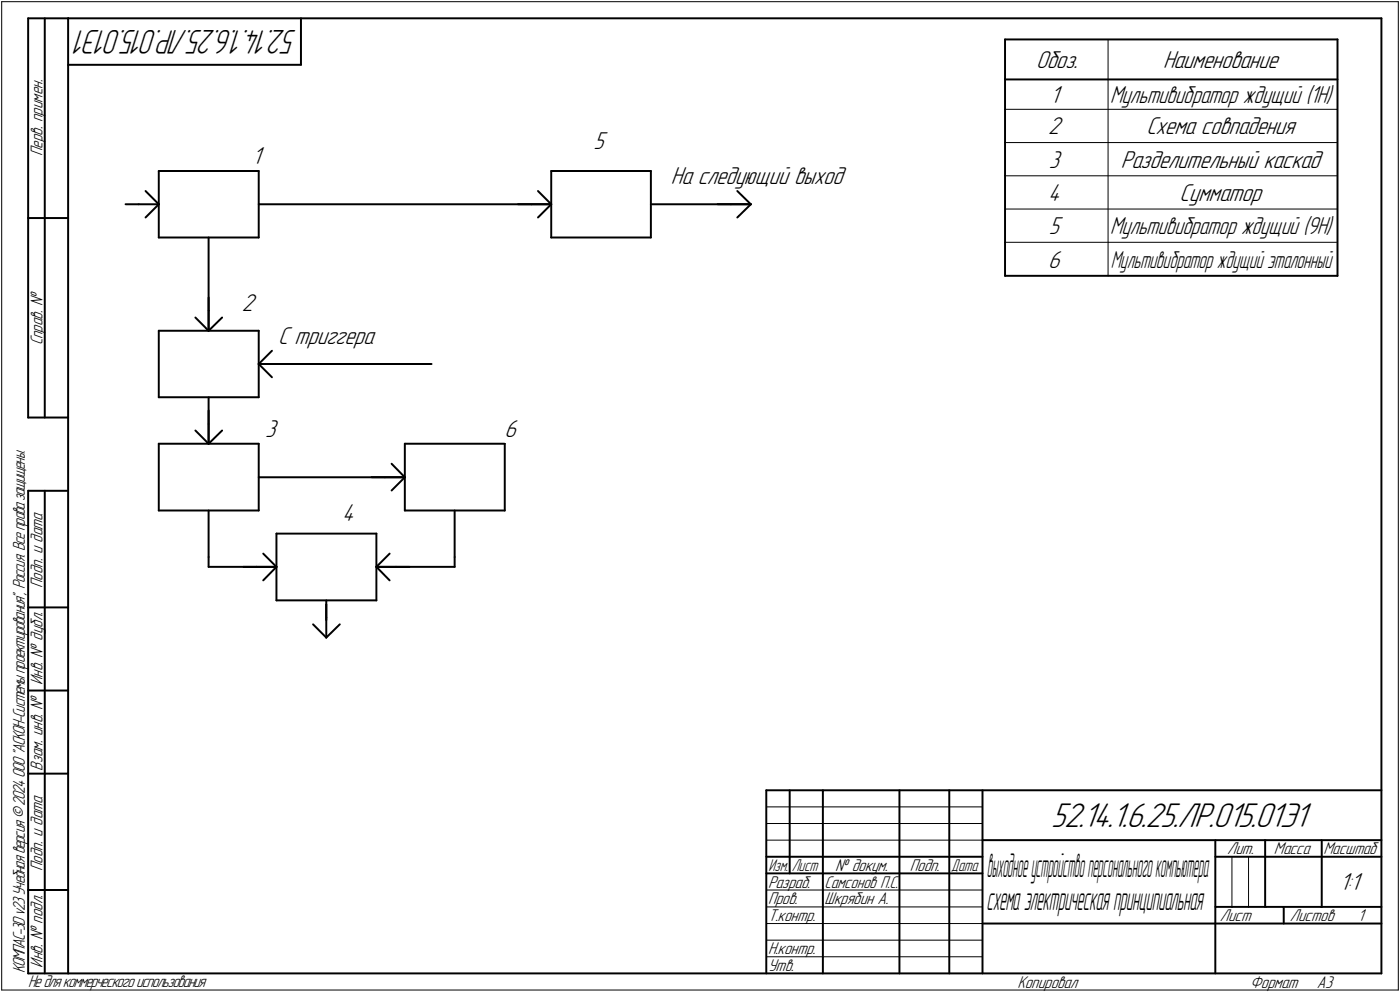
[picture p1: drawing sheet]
<svg xmlns="http://www.w3.org/2000/svg" width="421mm" height="298mm" viewBox="0 0 421 298" stroke-linecap="round" stroke-linejoin="round" font-family="sans-serif">
<g fill="none" stroke="#000" stroke-width=".59">
<path d="M8.5 5.5v120zM8.5 5.5h12zM13.5 5.5v120zM20.5 5.5v287zM20.5 5.5h395zM20.5 19.5h70zM90.5 5.5v14zM302.3 11.9h100zM302.3 11.9v71zM402.3 11.9v71zM415.5 5.5v287zM302.3 23.9h100z"/>
<path d="M43.8 57.4l4 4zM47.8 51.4h30zM47.8 51.4v20zM77.8 51.4v20zM161.8 57.4l4 4zM165.8 51.4h29.9zM165.8 51.4v20zM195.7 51.4v20zM221.7 57.4l4.1 4zM8.5 65.5h12zM37.8 61.4h3.9zM41.7 61.4h6.1z"/>
<path d="M47.8 71.4h30zM47.8 61.4l-4 4zM62.7 71.4v28zM77.8 61.4h88zM155.8 61.4h4zM159.8 61.4h6zM165.8 71.4h29.9zM165.8 61.4l-4 4zM195.7 61.4h30.1zM215.8 61.4h4zM219.8 61.4h6zM221.7 65.4l4.1-4z"/>
<path d="M47.8 99.4h30zM47.8 99.4v20zM58.8 95.4l3.9 4zM62.7 89.4v4zM62.7 93.4v6zM62.7 99.4l4.1-4zM77.8 99.4v20zM302.3 82.9h100zM47.8 119.4h30zM62.7 119.4v13.9zM77.8 109.4h52zM77.8 109.4h5.9z"/>
<path d="M77.8 109.4l4-4zM77.8 109.4l4 4zM83.7 109.4h4.1zM8.5 125.5h12zM47.8 133.3h30zM47.8 133.3v20.1zM58.8 129.4l3.9 3.9zM62.7 123.4v4zM62.7 127.4v5.9zM62.7 133.3l4.1-3.9zM77.8 133.3v20.1zM117.8 139.4l4 4z"/>
<path d="M121.8 133.3h30zM121.8 133.3v20.1zM151.8 133.3v20.1zM8.5 147.5v145zM8.5 147.5h12zM13.5 147.5v145zM47.8 153.4h30zM62.7 153.4v14zM77.8 143.4h44zM111.8 143.4h3.9zM115.7 143.4h6.1zM121.8 143.4l-4 4z"/>
<path d="M121.8 153.4h30zM136.7 153.4v14zM62.7 170.3h20.4zM62.7 167.4v2.9zM73.2 170.3h3.9zM77.1 170.3h6zM79.2 166.4l3.9 3.9zM83.1 160.4h30.1zM83.1 160.4v20zM83.1 170.3l-3.9 4.1zM113.2 160.4v20zM113.2 170.3h23.5z"/>
<path d="M113.2 170.3h5.9zM113.2 170.3l4-3.9zM113.2 170.3l4 4.1zM119.1 170.3h4.1zM136.7 167.4v2.9zM8.5 182.5h12zM83.1 180.4h30.1zM94.1 187.6l4 4zM98.1 180.4v6zM98.1 181.6v4zM98.1 185.6v6zM98.1 191.6l4.1-4z"/>
<path d="M8.5 207.5h12zM8.5 232.5h12zM230.5 237.5h185zM230.5 237.5v55zM237.5 237.5v25zM247.5 237.5v55zM270.5 237.5v55zM285.5 237.5v55zM295.5 237.5v55zM230.5 257.5h65zM295.5 252.5h120zM365.5 252.5v40z"/>
<path d="M365.5 257.5h15zM380.5 252.5v20zM380.5 257.5h35zM397.5 252.5v20zM8.5 267.5h12zM230.5 262.5h65zM295.5 277.5h70zM365.5 277.5h50zM365.5 272.5h50zM386.1 272.5v5zM8.5 292.5h12zM20.5 292.5h395z"/>
</g>
<g fill="none" stroke="#000" stroke-width=".3">
<path d="M.5 .5v297zM.5 .5h420zM333.2 11.9v71zM420.5 .5v297zM302.3 32.9h100zM302.3 42.8h100zM302.3 52.8h100zM302.3 62.8h100zM302.3 72.8h100zM230.5 247.5h65zM230.5 252.5h65zM230.5 242.5h65z"/>
<path d="M370.5 257.5v15zM375.5 257.5v15zM230.5 267.5h65zM230.5 272.5h65zM230.5 277.5h65zM.5 297.5h420zM230.5 282.5h65zM230.5 287.5h65z"/>
</g>
<g fill="#fff" stroke="#fff" stroke-width=".3">
<path d="M75.8 43.7h4zM75.8 43.8h4zM75.8 43.9h4zM75.8 43.9h4zM75.8 44h4zM75.8 44.1h4zM75.8 44.2h4zM75.8 44.3h4zM75.8 44.4h4zM75.8 44.4h4zM75.8 44.5h4zM75.8 44.6h4zM75.8 44.7h4zM75.8 44.8h4zM75.8 44.9h4zM75.8 45h4zM75.8 45h4zM75.8 45.1h4zM75.8 45.2h4zM75.8 45.3h4zM75.8 45.4h4zM75.8 45.5h4zM75.8 45.6h4zM75.8 45.6h4zM75.8 45.7h4zM75.8 45.8h4zM75.8 45.9h4zM75.8 46h4zM75.8 46.1h4zM75.8 46.1h4zM75.8 46.2h4zM75.8 46.3h4zM75.8 46.4h4zM75.8 46.5h4zM75.8 46.6h4zM75.8 46.7h4zM75.8 46.7h4zM75.8 46.8h4zM75.8 46.9h4zM75.8 47h4zM75.8 47.1h4zM75.8 47.2h4zM75.8 47.2h4zM75.8 47.3h4zM75.8 47.4h4zM75.8 47.5h4zM75.8 47.6h4zM75.8 47.7h4zM75.8 47.8h4zM75.8 47.8h4zM75.8 47.9h4zM75.8 48h4zM75.8 48.1h4zM75.8 48.2h4zM75.8 48.3h4zM75.8 48.3h4zM75.8 48.4h4zM75.8 48.5h4zM75.8 48.6h4zM75.8 48.7h4zM75.8 48.8h4zM75.8 48.9h4zM75.8 48.9h4zM75.8 49h4zM75.8 49.1h4zM75.8 49.2h4zM75.8 49.3h4zM75.8 49.4h4zM75.8 49.4h4zM75.8 49.5h4zM75.8 49.6h4zM75.8 49.7h4zM75.8 49.8h4zM75.8 49.9h4zM75.8 50h4zM75.8 50h4zM75.8 50.1h4zM75.8 50.2h4zM75.8 50.3h4zM75.8 50.4h4zM75.8 50.5h4zM75.8 50.5h4zM75.8 50.6h4zM75.8 50.7h4z"/>
<path d="M178.5 39.1h4.5zM178.5 39.2h4.5zM178.5 39.3h4.5zM178.5 39.4h4.5zM178.5 39.5h4.5zM178.5 39.5h4.5zM178.5 39.6h4.5zM178.5 39.7h4.5zM178.5 39.8h4.5zM178.5 39.9h4.5zM178.5 40h4.5zM178.5 40h4.5zM178.5 40.1h4.5zM178.5 40.2h4.5zM178.5 40.3h4.5zM178.5 40.4h4.5zM178.5 40.5h4.5zM178.5 40.6h4.5zM178.5 40.6h4.5zM178.5 40.7h4.5zM178.5 40.8h4.5zM178.5 40.9h4.5zM178.5 41h4.5zM178.5 41.1h4.5zM178.5 41.1h4.5zM178.5 41.2h4.5zM178.5 41.3h4.5zM178.5 41.4h4.5zM178.5 41.5h4.5zM178.5 41.6h4.5zM178.5 41.7h4.5zM178.5 41.7h4.5zM178.5 41.8h4.5zM178.5 41.9h4.5zM178.5 42h4.5zM178.5 42.1h4.5zM178.5 42.2h4.5zM178.5 42.2h4.5zM178.5 42.3h4.5zM178.5 42.4h4.5zM178.5 42.5h4.5zM178.5 42.6h4.5zM178.5 42.7h4.5zM178.5 42.8h4.5zM178.5 42.8h4.5zM178.5 42.9h4.5zM178.5 43h4.5zM178.5 43.1h4.5zM178.5 43.2h4.5zM178.5 43.3h4.5zM178.5 43.3h4.5zM178.5 43.4h4.5zM178.5 43.5h4.5zM178.5 43.6h4.5zM178.5 43.7h4.5zM178.5 43.8h4.5zM178.5 43.9h4.5zM178.5 43.9h4.5zM178.5 44h4.5zM178.5 44.1h4.5zM178.5 44.2h4.5zM178.5 44.3h4.5zM178.5 44.4h4.5zM178.5 44.4h4.5zM178.5 44.5h4.5zM178.5 44.6h4.5zM178.5 44.7h4.5zM178.5 44.8h4.5zM178.5 44.9h4.5zM178.5 45h4.5zM178.5 45h4.5zM178.5 45.1h4.5zM178.5 45.2h4.5zM178.5 45.3h4.5zM178.5 45.4h4.5zM178.5 45.5h4.5zM178.5 45.6h4.5zM178.5 45.6h4.5zM178.5 45.7h4.5zM178.5 45.8h4.5zM178.5 45.9h4.5zM178.5 46h4.5zM178.5 46.1h4.5zM178.5 46.1h4.5zM178.5 46.2h4.5z"/>
<path d="M72.8 87.9h5zM72.8 88h5zM72.8 88.1h5zM72.8 88.1h5zM72.8 88.2h5zM72.8 88.3h5zM72.8 88.4h5zM72.8 88.5h5zM72.8 88.6h5zM72.8 88.6h5zM72.8 88.7h5zM72.8 88.8h5zM72.8 88.9h5zM72.8 89h5zM72.8 89.1h5zM72.8 89.2h5zM72.8 89.2h5zM72.8 89.3h5zM72.8 89.4h5zM72.8 89.5h5zM72.8 89.6h5zM72.8 89.7h5zM72.8 89.7h5zM72.8 89.8h5zM72.8 89.9h5zM72.8 90h5zM72.8 90.1h5zM72.8 90.2h5zM72.8 90.3h5zM72.8 90.3h5zM72.8 90.4h5zM72.8 90.5h5zM72.8 90.6h5zM72.8 90.7h5zM72.8 90.8h5zM72.8 90.8h5zM72.8 90.9h5zM72.8 91h5zM72.8 91.1h5zM72.8 91.2h5zM72.8 91.3h5zM72.8 91.4h5zM72.8 91.4h5zM72.8 91.5h5zM72.8 91.6h5zM72.8 91.7h5zM72.8 91.8h5zM72.8 91.9h5zM72.8 91.9h5zM72.8 92h5zM72.8 92.1h5zM72.8 92.2h5zM72.8 92.3h5zM72.8 92.4h5zM72.8 92.5h5zM72.8 92.5h5zM72.8 92.6h5zM72.8 92.7h5zM72.8 92.8h5zM72.8 92.9h5zM72.8 93h5zM72.8 93h5zM72.8 93.1h5zM72.8 93.2h5zM72.8 93.3h5zM72.8 93.4h5zM72.8 93.5h5zM72.8 93.6h5zM72.8 93.6h5zM72.8 93.7h5zM72.8 93.8h5zM72.8 93.9h5zM72.8 94h5zM72.8 94.1h5zM72.8 94.1h5zM72.8 94.2h5zM72.8 94.3h5zM72.8 94.4h5zM72.8 94.5h5zM72.8 94.6h5zM72.8 94.7h5zM72.8 94.7h5zM72.8 94.8h5zM72.8 94.9h5z"/>
<path d="M79.8 125.8h4.6zM79.8 125.9h4.6zM79.8 126h4.6zM79.8 126.1h4.6zM79.8 126.2h4.6zM79.8 126.2h4.6zM79.8 126.3h4.6zM79.8 126.4h4.6zM79.8 126.5h4.6zM79.8 126.6h4.6zM79.8 126.7h4.6zM79.8 126.7h4.6zM79.8 126.8h4.6zM79.8 126.9h4.6zM79.8 127h4.6zM79.8 127.1h4.6zM79.8 127.2h4.6zM79.8 127.3h4.6zM79.8 127.3h4.6zM79.8 127.4h4.6zM79.8 127.5h4.6zM79.8 127.6h4.6zM79.8 127.7h4.6zM79.8 127.8h4.6zM79.8 127.8h4.6zM79.8 127.9h4.6zM79.8 128h4.6zM79.8 128.1h4.6zM79.8 128.2h4.6zM79.8 128.3h4.6zM79.8 128.4h4.6zM79.8 128.4h4.6zM79.8 128.5h4.6zM79.8 128.6h4.6zM79.8 128.7h4.6zM79.8 128.8h4.6zM79.8 128.9h4.6zM79.8 128.9h4.6zM79.8 129h4.6zM79.8 129.1h4.6zM79.8 129.2h4.6zM79.8 129.3h4.6zM79.8 129.4h4.6zM79.8 129.5h4.6zM79.8 129.5h4.6zM79.8 129.6h4.6zM79.8 129.7h4.6zM79.8 129.8h4.6zM79.8 129.9h4.6zM79.8 130h4.6zM79.8 130h4.6zM79.8 130.1h4.6zM79.8 130.2h4.6zM79.8 130.3h4.6zM79.8 130.4h4.6zM79.8 130.5h4.6zM79.8 130.6h4.6zM79.8 130.6h4.6zM79.8 130.7h4.6zM79.8 130.8h4.6zM79.8 130.9h4.6zM79.8 131h4.6zM79.8 131.1h4.6zM79.8 131.1h4.6zM79.8 131.2h4.6zM79.8 131.3h4.6zM79.8 131.4h4.6zM79.8 131.5h4.6zM79.8 131.6h4.6zM79.8 131.7h4.6zM79.8 131.7h4.6zM79.8 131.8h4.6zM79.8 131.9h4.6zM79.8 132h4.6zM79.8 132.1h4.6zM79.8 132.2h4.6zM79.8 132.2h4.6zM79.8 132.3h4.6zM79.8 132.4h4.6zM79.8 132.5h4.6zM79.8 132.6h4.6zM79.8 132.7h4.6zM79.8 132.8h4.6zM79.8 132.8h4.6z"/>
<path d="M103 151h4.9zM103 151h4.9zM103 151.1h4.9zM103 151.2h4.9zM103 151.3h4.9zM103 151.4h4.9zM103 151.5h4.9zM103 151.6h4.9zM103 151.6h4.9zM103 151.7h4.9zM103 151.8h4.9zM103 151.9h4.9zM103 152h4.9zM103 152.1h4.9zM103 152.1h4.9zM103 152.2h4.9zM103 152.3h4.9zM103 152.4h4.9zM103 152.5h4.9zM103 152.6h4.9zM103 152.7h4.9zM103 152.7h4.9zM103 152.8h4.9zM103 152.9h4.9zM103 153h4.9zM103 153.1h4.9zM103 153.2h4.9zM103 153.2h4.9zM103 153.3h4.9zM103 153.4h4.9zM103 153.5h4.9zM103 153.6h4.9zM103 153.7h4.9zM103 153.8h4.9zM103 153.8h4.9zM103 153.9h4.9zM103 154h4.9zM103 154.1h4.9zM103 154.2h4.9zM103 154.3h4.9zM103 154.3h4.9zM103 154.4h4.9zM103 154.5h4.9zM103 154.6h4.9zM103 154.7h4.9zM103 154.8h4.9zM103 154.9h4.9zM103 154.9h4.9zM103 155h4.9zM103 155.1h4.9zM103 155.2h4.9zM103 155.3h4.9zM103 155.4h4.9zM103 155.4h4.9zM103 155.5h4.9zM103 155.6h4.9zM103 155.7h4.9zM103 155.8h4.9zM103 155.9h4.9zM103 156h4.9zM103 156h4.9zM103 156.1h4.9zM103 156.2h4.9zM103 156.3h4.9zM103 156.4h4.9zM103 156.5h4.9zM103 156.5h4.9zM103 156.6h4.9zM103 156.7h4.9zM103 156.8h4.9zM103 156.9h4.9zM103 157h4.9zM103 157.1h4.9zM103 157.1h4.9zM103 157.2h4.9zM103 157.3h4.9zM103 157.4h4.9zM103 157.5h4.9zM103 157.6h4.9zM103 157.6h4.9zM103 157.7h4.9zM103 157.8h4.9zM103 157.9h4.9zM103 158h4.9zM103 158.1h4.9z"/>
<path d="M151.8 125.8h5zM151.8 125.9h5zM151.8 126h5zM151.8 126.1h5zM151.8 126.2h5zM151.8 126.2h5zM151.8 126.3h5zM151.8 126.4h5zM151.8 126.5h5zM151.8 126.6h5zM151.8 126.7h5zM151.8 126.7h5zM151.8 126.8h5zM151.8 126.9h5zM151.8 127h5zM151.8 127.1h5zM151.8 127.2h5zM151.8 127.3h5zM151.8 127.3h5zM151.8 127.4h5zM151.8 127.5h5zM151.8 127.6h5zM151.8 127.7h5zM151.8 127.8h5zM151.8 127.8h5zM151.8 127.9h5zM151.8 128h5zM151.8 128.1h5zM151.8 128.2h5zM151.8 128.3h5zM151.8 128.4h5zM151.8 128.4h5zM151.8 128.5h5zM151.8 128.6h5zM151.8 128.7h5zM151.8 128.8h5zM151.8 128.9h5zM151.8 128.9h5zM151.8 129h5zM151.8 129.1h5zM151.8 129.2h5zM151.8 129.3h5zM151.8 129.4h5zM151.8 129.5h5zM151.8 129.5h5zM151.8 129.6h5zM151.8 129.7h5zM151.8 129.8h5zM151.8 129.9h5zM151.8 130h5zM151.8 130h5zM151.8 130.1h5zM151.8 130.2h5zM151.8 130.3h5zM151.8 130.4h5zM151.8 130.5h5zM151.8 130.6h5zM151.8 130.6h5zM151.8 130.7h5zM151.8 130.8h5zM151.8 130.9h5zM151.8 131h5zM151.8 131.1h5zM151.8 131.1h5zM151.8 131.2h5zM151.8 131.3h5zM151.8 131.4h5zM151.8 131.5h5zM151.8 131.6h5zM151.8 131.7h5zM151.8 131.7h5zM151.8 131.8h5zM151.8 131.9h5zM151.8 132h5zM151.8 132.1h5zM151.8 132.2h5zM151.8 132.2h5zM151.8 132.3h5zM151.8 132.4h5zM151.8 132.5h5zM151.8 132.6h5zM151.8 132.7h5zM151.8 132.8h5zM151.8 132.8h5zM151.8 132.9h5z"/>
<path d="M83.7 97.9h30.1zM83.7 98h30.1zM83.7 98h30.1zM83.7 98.1h30.1zM83.7 98.2h30.1zM83.7 98.3h30.1zM83.7 98.4h30.1zM83.7 98.5h30.1zM83.7 98.6h30.1zM83.7 98.6h30.1zM83.7 98.7h30.1zM83.7 98.8h30.1zM83.7 98.9h30.1zM83.7 99h30.1zM83.7 99.1h30.1zM83.7 99.1h30.1zM83.7 99.2h30.1zM83.7 99.3h30.1zM83.7 99.4h30.1zM83.7 99.5h30.1zM83.7 99.6h30.1zM83.7 99.7h30.1zM83.7 99.7h30.1zM83.7 99.8h30.1zM83.7 99.9h30.1zM83.7 100h30.1zM83.7 100.1h30.1zM83.7 100.2h30.1zM83.7 100.2h30.1zM83.7 100.3h30.1zM83.7 100.4h30.1zM83.7 100.5h30.1zM83.7 100.6h30.1zM83.7 100.7h30.1zM83.7 100.8h30.1zM83.7 100.8h30.1zM83.7 100.9h30.1zM83.7 101h30.1zM83.7 101.1h30.1zM83.7 101.2h30.1zM83.7 101.3h30.1zM83.7 101.3h30.1zM83.7 101.4h30.1zM83.7 101.5h30.1zM83.7 101.6h30.1zM83.7 101.7h30.1zM83.7 101.8h30.1zM83.7 101.9h30.1zM83.7 101.9h30.1zM83.7 102h30.1zM83.7 102.1h30.1zM83.7 102.2h30.1zM83.7 102.3h30.1zM83.7 102.4h30.1zM83.7 102.4h30.1zM83.7 102.5h30.1zM83.7 102.6h30.1zM83.7 102.7h30.1zM83.7 102.8h30.1zM83.7 102.9h30.1zM83.7 103h30.1zM83.7 103h30.1zM83.7 103.1h30.1zM83.7 103.2h30.1zM83.7 103.3h30.1zM83.7 103.4h30.1zM83.7 103.5h30.1zM83.7 103.5h30.1zM83.7 103.6h30.1zM83.7 103.7h30.1zM83.7 103.8h30.1zM83.7 103.9h30.1zM83.7 104h30.1zM83.7 104.1h30.1zM83.7 104.1h30.1zM83.7 104.2h30.1zM83.7 104.3h30.1zM83.7 104.4h30.1zM83.7 104.5h30.1zM83.7 104.6h30.1zM83.7 104.6h30.1zM83.7 104.7h30.1zM83.7 104.8h30.1zM83.7 104.9h30.1z"/>
<path d="M201.8 49.8h53.1zM201.8 49.9h53.1zM201.8 50h53.1zM201.8 50h53.1zM201.8 50.1h53.1zM201.8 50.2h53.1zM201.8 50.3h53.1zM201.8 50.4h53.1zM201.8 50.5h53.1zM201.8 50.5h53.1zM201.8 50.6h53.1zM201.8 50.7h53.1zM201.8 50.8h53.1zM201.8 50.9h53.1zM201.8 51h53.1zM201.8 51.1h53.1zM201.8 51.1h53.1zM201.8 51.2h53.1zM201.8 51.3h53.1zM201.8 51.4h53.1zM201.8 51.5h53.1zM201.8 51.6h53.1zM201.8 51.6h53.1zM201.8 51.7h53.1zM201.8 51.8h53.1zM201.8 51.9h53.1zM201.8 52h53.1zM201.8 52.1h53.1zM201.8 52.2h53.1zM201.8 52.2h53.1zM201.8 52.3h53.1zM201.8 52.4h53.1zM201.8 52.5h53.1zM201.8 52.6h53.1zM201.8 52.7h53.1zM201.8 52.7h53.1zM201.8 52.8h53.1zM201.8 52.9h53.1zM201.8 53h53.1zM201.8 53.1h53.1zM201.8 53.2h53.1zM201.8 53.3h53.1zM201.8 53.3h53.1zM201.8 53.4h53.1zM201.8 53.5h53.1zM201.8 53.6h53.1zM201.8 53.7h53.1zM201.8 53.8h53.1zM201.8 53.8h53.1zM201.8 53.9h53.1zM201.8 54h53.1zM201.8 54.1h53.1zM201.8 54.2h53.1zM201.8 54.3h53.1zM201.8 54.4h53.1zM201.8 54.4h53.1zM201.8 54.5h53.1zM201.8 54.6h53.1zM201.8 54.7h53.1zM201.8 54.8h53.1zM201.8 54.9h53.1zM201.8 54.9h53.1zM201.8 55h53.1zM201.8 55.1h53.1zM201.8 55.2h53.1zM201.8 55.3h53.1zM201.8 55.4h53.1zM201.8 55.5h53.1zM201.8 55.5h53.1zM201.8 55.6h53.1zM201.8 55.7h53.1zM201.8 55.8h53.1zM201.8 55.9h53.1zM201.8 56h53.1zM201.8 56h53.1zM201.8 56.1h53.1zM201.8 56.2h53.1zM201.8 56.3h53.1zM201.8 56.4h53.1zM201.8 56.5h53.1zM201.8 56.6h53.1zM201.8 56.6h53.1zM201.8 56.7h53.1zM201.8 56.8h53.1z"/>
</g>
<text font-size="10.9" x="316.2" y="248.5">52.14.1.6.25.ЛР.015.01Э1</text>
<text font-size="10.8" x="89.3" y="9" transform="rotate(-180 89.3 9)">52.14.1.6.25.ЛР.015.01Э1</text>
<g font-size="10.4">
<text x="296.8" y="263.5">в</text>
<text x="298.3" y="263.5">ыходноеустройствоперсональногокомпьютера</text>
<text x="296.7" y="273.5">схемаэлектрическаяпринципиальная</text>
</g>
<g font-size="7.8">
<text x="311.6" y="20.4">Обоз.</text>
<text x="349.8" y="20.4">Наименование</text>
<text x="315.8" y="30.9">1</text>
<text x="315.3" y="40.4">2</text>
<text x="344.8" y="40.4">Схема совпадения</text>
<text x="178.5" y="44.7">5</text>
<text x="75.8" y="49.3">1</text>
<text x="315.5" y="50.4">3</text>
<text x="337.1" y="50.4">Разделительный каскад</text>
<text x="201.8" y="55.4">На следующий выход</text>
<text x="315.3" y="60.4">4</text>
<text x="354.8" y="60.4">Сумматор</text>
<text x="315.5" y="70.4">5</text>
<text x="315.3" y="80.4">6</text>
<text x="72.8" y="93.5">2</text>
<text x="83.6" y="103.5">С триггера</text>
<text x="79.8" y="131.4">3</text>
<text x="151.8" y="131.5">6</text>
<text x="102.9" y="156.6">4</text>
<text x="402.9" y="267.5">1:1</text>
</g>
<g font-size="7.7">
<text x="333.9" y="30.9">Мультивибратор ждущий (1Н)</text>
<text x="333.9" y="70.4">Мультивибратор ждущий (9Н)</text>
</g>
<text font-size="7.6" x="334" y="80.4">Мультивибратор ждущий эталонный</text>
<g font-size="5.4">
<text x="12.8" y="46.9" transform="rotate(-90 12.8 46.9)">Перв. примен.</text>
<text x="12.8" y="103.8" transform="rotate(-90 12.8 103.8)">Справ. №</text>
<text x="12.8" y="176.7" transform="rotate(-90 12.8 176.7)">Подп. и дата</text>
<text x="12.8" y="205.8" transform="rotate(-90 12.8 205.8)">Инв. № дубл.</text>
<text x="12.8" y="231.6" transform="rotate(-90 12.8 231.6)">Взам. инв. №</text>
<text x="369.1" y="256.8">Лит.</text>
<text x="383.1" y="256.8">Масса</text>
<text x="398" y="256.8">Масштаб</text>
<text x="12.8" y="261.7" transform="rotate(-90 12.8 261.7)">Подп. и дата</text>
<text x="251.2" y="261.8">№ докум.</text>
<text x="273.6" y="261.8">Подп.</text>
<text x="231" y="266.8">Разраб.</text>
<text x="248" y="266.8">Самсонов П.С.</text>
<text x="231" y="271.8">Пров.</text>
<text x="248" y="271.8">Шкрябин А.</text>
<text x="231" y="276.8">Т.контр.</text>
<text x="366.9" y="276.8">Лист</text>
<text x="387.9" y="276.8">Листов</text>
<text x="408.4" y="276.8">1</text>
<text x="231" y="286.8">Н.контр.</text>
<text x="7.5" y="292.5" transform="rotate(-90 7.5 292.5)">КОМПАС-3Dv23Учебнаяверсия©2024ООО&quot;АСКОН-Системыпроектирования&quot;, Россия. Всеправазащищены.</text>
<text x="12.8" y="290.8" transform="rotate(-90 12.8 290.8)">Инв. № подл.</text>
<text x="231" y="291.8">Утв.</text>
<text x="8.5" y="296.7">Недлякоммерческогоиспользования</text>
<text x="306" y="296.8">Копировал</text>
<text x="376" y="296.8">Формат</text>
<text x="396" y="296.8">A3</text>
</g>
<g font-size="5.3">
<text x="231.1" y="261.8">Изм.</text>
<text x="238.1" y="261.8">Лист</text>
<text x="286.1" y="261.8">Дата</text>
</g>
</svg>
